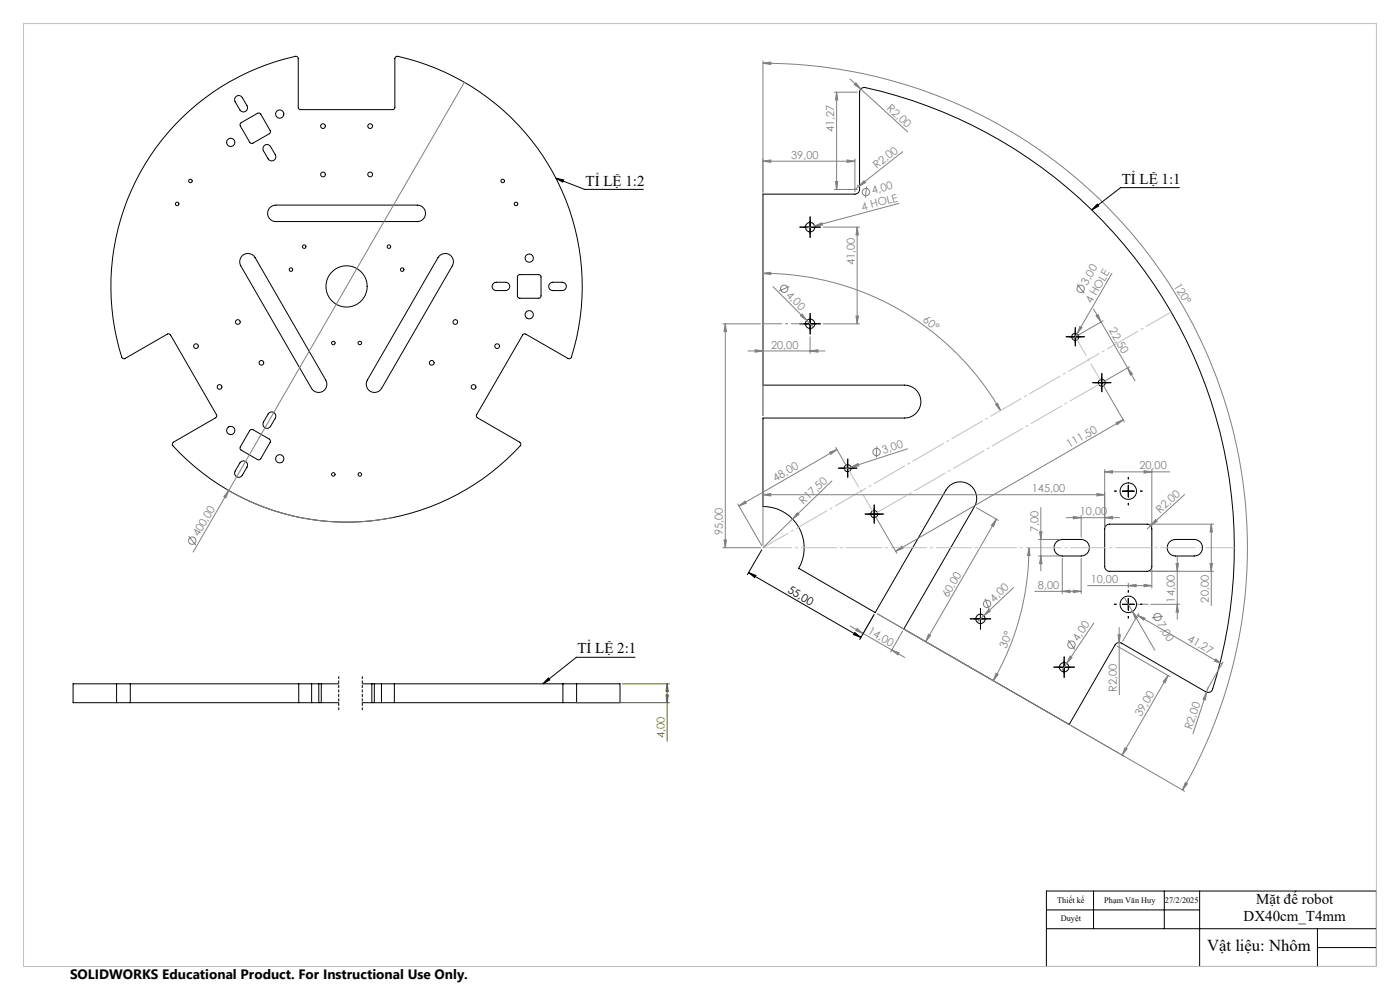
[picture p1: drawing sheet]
<svg xmlns="http://www.w3.org/2000/svg" width="594mm" height="420mm" viewBox="0 0 594 420" stroke-linecap="round" stroke-linejoin="round" font-family="sans-serif">
<g fill="none" stroke="#000" stroke-width=".42">
<path d="M365.5 37.6l.8-.4a199.4 199.4 0 0 1 147.8 255.9l-1.2 .6-1.3-.2-35.7-20.6a2.08 2.08 0 0 0-2.8 .7l-19.5 33.8-70.1-40.5 30-52a7 7 0 0 0-2.6-9.6 7 7 0 0 0-9.5 2.6l-30.1 52-32.4-18.8a17.5 17.5 0 0 0-15.2-26.2v-37.5h60a7 7 0 0 0 7-7 7 7 0 0 0-7-7h-60v-81h39a1.93 1.93 0 0 0 2-2v-41.3zM77.4 49.8a96.6 96.6 0 0 1 48.6-25.8l.5 .9v20.6l.3 .7 .7 .3 39.4-.1 .6-.7v-20.8a1.04 1.04 0 0 1 1.3-1 99.7 99.7 0 0 1 73.2 128.1l-1 .1-17.9-10.3-.7-.1-.6 .4-19.7 34.2 .5 1 17.9 10.3a1.01 1.01 0 0 1 .2 1.5 99.9 99.9 0 0 1-147.6-.3l.1-.7 .4-.5 17.9-10.3 .4-1.2-20-34.4-.9 .1-17.9 10.3a.99 .99 0 0 1-1.5-.6 100 100 0 0 1 25.8-101.7zM100.2 40.9a1.73 1.73 0 0 1 2.6 .5l2 3.5a1.75 1.75 0 0 1-.6 2.4 1.75 1.75 0 0 1-2.4-.7l-2-3.4a1.74 1.74 0 0 1 .4-2.3zM102 52.3l7.3-4.2 .7-.1 .6 .4 4 7 .1 .7-.4 .6-7 4-.7 .1-.6-.4-4-7zM112.2 61.7a1.7 1.7 0 0 1 2.6 .5l2 3.4a1.75 1.75 0 0 1-.6 2.4 1.75 1.75 0 0 1-2.4-.6l-2-3.5a1.81 1.81 0 0 1 .4-2.2zM235.9 75.6l3.2 .7-.3 1zM235.9 75.6l12.1 4.7h24.9M500.4 79.6h-24.9l-12.3 9.5M114.3 88.3a3.7 3.7 0 0 1 2.8-1.3h60a3.5 3.5 0 0 1 3.5 3.5 3.5 3.5 0 0 1-3.5 3.5h-60a3.5 3.5 0 0 1-3.2-2 3.5 3.5 0 0 1 .4-3.7zM341.2 96.4h5M343.7 93.9v5M465.5 86.6l.6 .8-2.9 1.7z"/>
<path d="M102.8 108.5a3.5 3.5 0 0 1 5.4 .8l30 51.9a3.5 3.5 0 0 1-1.3 4.8 3.5 3.5 0 0 1-4.7-1.3l-30-51.9a3.6 3.6 0 0 1 .6-4.3zM186.3 108.6a3.5 3.5 0 0 1 4.7-.4 3.5 3.5 0 0 1 .9 4.6l-30 51.9a3.5 3.5 0 0 1-4.8 1.3 3.5 3.5 0 0 1-1.2-4.8zM219.9 116.8l.7-.3 8.5 .2 .5 .8-.2 8.6-.9 .4-8.5-.2-.5-.8v-8zM209.4 120.2l1.1-.4h4.1a1.76 1.76 0 0 1 1.7 1.7 1.76 1.76 0 0 1-1.7 1.8h-4.1a1.76 1.76 0 0 1-1.6-1.2 1.76 1.76 0 0 1 .5-1.9zM233.4 120.2l1.1-.4h4a1.76 1.76 0 0 1 1.8 1.7 1.76 1.76 0 0 1-1.8 1.8h-4a1.74 1.74 0 0 1-1.6-1.2 1.74 1.74 0 0 1 .5-1.9zM341.2 137.4h5M343.7 134.9v5M453.7 142.9h5M456.2 140.4v5M467.5 159.9v5M114.2 175.2a1.75 1.75 0 0 1 2.2 0 1.75 1.75 0 0 1 .4 2.2l-2 3.5a1.75 1.75 0 0 1-2.4 .6 1.75 1.75 0 0 1-.6-2.4zM465 162.4h5"/>
<path d="M102.2 196a1.75 1.75 0 0 1 2.2-.1 1.75 1.75 0 0 1 .4 2.3l-2 3.4a1.75 1.75 0 0 1-2.4 .7 1.75 1.75 0 0 1-.6-2.4zM106.1 182.5l.7-.3 .5 .1 7 4 .4 .6-.1 .8-4 6.9-.6 .5-.7-.1-7-4-.5-.7 .2-.7zM357.2 198.6h5M359.7 196.1v5M368.4 218.1h5M370.9 215.6v5M476.2 208.4h5M478.7 205.9v5M323.2 233.2l-6.1 10.6M448.2 229.9l2.5-1h8a3.5 3.5 0 0 1 3.5 3.5 3.5 3.5 0 0 1-3.5 3.5h-8a3.5 3.5 0 0 1-3.2-2.2 3.5 3.5 0 0 1 .7-3.8zM469.3 223l1.4-.6h16a1.99 1.99 0 0 1 2 2v16a1.99 1.99 0 0 1-2 2h-16a2.05 2.05 0 0 1-2-2v-16zM496.3 229.9l1.5-.9 .9-.1h8a3.5 3.5 0 0 1 3.5 3.5 3.5 3.5 0 0 1-3.5 3.5h-8a3.5 3.5 0 0 1-3.2-2.2 3.5 3.5 0 0 1 .8-3.8z"/>
<path d="M317.6 242.9l47.7 27.5M317.6 242.9l3.1 1.2-.5 .9zM476.2 256.4h5M478.7 253.9v5M269.5 278.9h-25l-14.1 11.2M362.7 268.3l2.6 2.1-3.2-1.2zM370.8 260.8l-6 10.5M413.5 262.6h5M416 260.1v5M49.5 290.1h5.8M49.5 298.1h5.8M49.5 290.1h-18.5v8h18.5"/>
<path d="M49.5 290.1v8M55.3 290.1h71.5M55.3 298.1h71.5M55.3 290.1v8M126.8 290.1h5.4M126.8 298.1h5.4M126.8 290.1v8M132.2 290.1h3.1M132.2 298.1h3.1M132.2 290.1v8M135.3 290.1h1M135.3 298.1h1"/>
<path d="M135.3 290.1v8M136.3 290.1h7.4M136.3 298.1h7.4M136.3 290.1v8M153.7 290.1h4.1M153.7 298.1h4.1M157.8 290.1h1M157.8 298.1h1M157.8 290.1v8M158.8 290.1v8M158.8 290.1h3.1M158.8 298.1h3.1"/>
<path d="M161.9 290.1h5.4M161.9 298.1h5.4M161.9 290.1v8M167.3 290.1h71.5M167.3 298.1h71.5M167.3 290.1v8M232.6 287.6l.7 .8-2.9 1.7zM238.8 290.1h5.9M238.8 298.1h5.9M238.8 290.1v8M244.7 290.1h18.4v8h-18.4M244.7 290.1v8"/>
<path d="M449 283.1h5M451.5 280.5v5.1M444 378h140v32h-140zM464 378v16M494 378v16M509 378v32M444 394h140M444 386h65M559 394v16M559 402h25"/>
<circle cx="118.7" cy="48.4" r="1.75"/>
<circle cx="137" cy="53.5" r=".99"/>
<circle cx="157.1" cy="53.5" r=".99"/>
<circle cx="80.8" cy="76.8" r=".75"/>
<circle cx="97.9" cy="60.4" r="1.75"/>
<circle cx="137" cy="74" r="1"/>
<circle cx="157" cy="74" r="1"/>
<circle cx="213.3" cy="76.8" r=".75"/>
<circle cx="75.2" cy="86.5" r=".75"/>
<circle cx="218.9" cy="86.5" r=".75"/>
<circle cx="343.7" cy="96.4" r="2"/>
<circle cx="123.4" cy="114.4" r=".75"/>
<circle cx="129.1" cy="104.6" r=".75"/>
<circle cx="165" cy="104.6" r=".75"/>
<circle cx="170.6" cy="114.4" r=".75"/>
<circle cx="224.5" cy="109.5" r="1.75"/>
<circle cx="100.9" cy="136.6" r="1.01"/>
<circle cx="147" cy="121.5" r="8.8"/>
<circle cx="193.2" cy="136.6" r=".99"/>
<circle cx="224.5" cy="133.5" r="1.75"/>
<circle cx="343.7" cy="137.4" r="2"/>
<circle cx="83.1" cy="146.8" r=".99"/>
<circle cx="110.9" cy="153.9" r=".99"/>
<circle cx="141.4" cy="145.5" r=".74"/>
<circle cx="152.7" cy="145.5" r=".74"/>
<circle cx="183.2" cy="153.9" r="1"/>
<circle cx="210.9" cy="146.8" r="1.01"/>
<circle cx="456.2" cy="142.9" r="1.5"/>
<circle cx="93.2" cy="164.2" r="1"/>
<circle cx="200.9" cy="164.2" r=".99"/>
<circle cx="467.5" cy="162.4" r="1.5"/>
<circle cx="97.9" cy="182.6" r="1.76"/>
<circle cx="118.7" cy="194.6" r="1.75"/>
<circle cx="359.7" cy="198.6" r="1.49"/>
<circle cx="141.4" cy="201.3" r=".75"/>
<circle cx="152.7" cy="201.3" r=".75"/>
<circle cx="370.9" cy="218.1" r="1.5"/>
<circle cx="478.7" cy="208.4" r="3.5"/>
<circle cx="478.7" cy="256.4" r="3.5"/>
<circle cx="416" cy="262.6" r="2"/>
<circle cx="451.5" cy="283.1" r="2"/>
</g>
<g fill="none" stroke="#808080" stroke-width=".42">
<path d="M197 34.9l-100 173.2M323.7 26.8l3.3-.5v1.1zM323.7 26.8a205.5 205.5 0 0 1 178 308.4M323.7 25.8v150.6M354 39.1h9.7M355 39.1v41.3M355 39.1l.5 3.3h-1zM360.6 33.5l4.6 4.3M363.1 35.2l2.1 2.6-2.7-1.9zM365.2 37.8l19.9 18.1M323.7 68.4l3.3-.5v1zM323.7 68.4h39"/>
<path d="M354.5 77.1h1l-.5 3.3zM359.4 67.9l3.3 .5-3.3 .5zM362.7 67.4v14M363.6 78.5l.9 1M364.3 79.1l-1.6 1.3M366.6 76.7l.6 .8-2.9 1.6zM367.7 79.1l-.6 4.8M383 64.4l-18.7 14.7M345.7 95.9l3-1.4 .3 1zM345.7 95.9l-3.9 1M349.2 96.4h15.5M354 80.4h9.7"/>
<path d="M363.7 96.4v41M363.7 96.4l.5 3.3h-1zM381.5 86.3l-35.8 9.6M323.7 116l3.3-.5v1zM323.7 116a116.4 116.4 0 0 1 100.8 58.2M471.8 115.9l-14.8 25.7M306.7 137.4h16M307.7 137.4l.5 3.3h-1zM307.7 137.4v95M327.9 121.6l14.4 14.3M334.9 121.5l-4.4 2M339.6 134l.7-.7 2 2.6z"/>
<path d="M342.3 135.9l2.8 2.9M349.2 137.4h15.5M363.2 134.1h1l-.5 3.3zM457.1 120.6l2.9 3.8M458.2 138.5l.9 .5-2.1 2.6zM464 131.1l17.6 30.5M465.1 134l.8-.5 1.2 3.1zM468 136.1l-10.9 6.3M317.4 148.9h32.7M320.4 148.4l3.3 .5-3.3 .5zM343.7 148.9l3.3-.5v1zM343.7 142.9v7"/>
<path d="M457 141.6l-1.5 2.6M478.4 156.1l2.1 2.6-.9 .5zM479.3 155.6l-11 6.3M422.4 171.6l.9-.5 1.2 3.1zM468 163.2l9.1 15.8M473.5 179.3l3.1-1.2-2.6 2.1zM476.6 178.1l-96.6 55.8M352 191.9l3.1-1.2-2.6 2.1zM354.6 189.8l4.6 7.9M355.1 190.7l-41.6 24M361.1 198.2l3-1.5 .3 .9zM361.1 198.2l-2.9 .9"/>
<path d="M372.1 189.4l-.3 4.8M385.1 190.4l-24 7.8M468.7 199.2v24.2M485.4 199.7l3.3 .5-3.3 .5zM488.7 199.2v24.2M96.2 207.6a100.1 100.1 0 0 0 70.3 12M97 208.1l-1.2 3.1-.8-.5zM97 208.1l-15 26.1M313 213.8l10.2 17.7M313.5 214.7l2.6-2.1 .5 .9zM323.7 209.9l3.3-.5v1zM323.7 208.9v22.5"/>
<path d="M323.7 209.9h145M338.3 217.5l.7 .7-2.7 2zM353 204l-29.3 28.4M371.4 219l9.1 15.7M414.3 215.4l9.3 5.4M441.6 215.4v26.8M452.4 219.6h22.7M455.4 219.1l3.3 .5-3.3 .5zM458.7 218.6v9.3M465.4 209.4l3.3 .5-3.3 .5zM468.7 200.2l3.3-.5v1zM468.7 219.6l3.3-.5v1z"/>
<path d="M468.7 200.2h27.6M502.6 209.8l-14.4 13.2M80.1 227.5l2.9 3.8M306.7 232.4h16M307.2 229.1h1l-.5 3.3zM380 233.9l2.6-2.1 .5 .8zM422.7 220.3l-30 51.9M422.7 220.3l-1.2 3.1-.8-.5zM436.6 232.4l.4 3.3h-1zM436.6 232.4a113.1 113.1 0 0 1-15.2 56.4M440.6 228.9h9.1M440.6 235.9h9.1"/>
<path d="M441.1 225.6h1l-.5 3.3zM441.6 235.9l.5 3.3h-1zM450.7 236.9v15M458.7 236.9v15M487.7 222.4h27.2M488.2 223l-1.5 1.4M490.3 220.4l.7 .8-2.8 1.8zM499 239.1h1l-.5 3.3zM499.5 236v26.7M513.4 239.1h1l-.5 3.3zM513.9 222.4v34.5M513.9 222.4l.5 3.3h-1z"/>
<path d="M417.9 254l1.8 4.4M419.5 258.5l.7 .8-2.8 1.9zM430 249.3l-12.6 11.9M439.1 250.9h19.6M450.7 250.9l3.3-.5v1zM455.4 250.4l3.3 .5-3.3 .5zM461.5 248.4h27.2M477 253.3l3.5 6.1M478.7 248.4l3.3-.5v1zM478.7 247.4v2M480.5 259.4l2.1 2.6-.9 .5zM480.5 259.4l9.5 16.5"/>
<path d="M485.4 247.9l3.3 .5-3.3 .5zM487.7 242.4h27.2M488.2 256.4h12.3M488.7 241.4v8M499.5 256.4l.5 3.3h-1zM360.7 265.6l23.2 13.3M363.6 266.6l2.6 2.2-3.1-1.3zM370.8 260.8l-5.1 8.8M372.2 260.4l130.4 75.3M378.4 275.7l3.1 1.2-.5 .9zM383 267.7l-5.1 8.9M393.9 269.1l.9 .5-2.1 2.6z"/>
<path d="M417.4 261.2l-2.9 2.7M453.3 271.6l2.7 3.9M454 278.4l.9 .5-2.3 2.5zM464.1 264.3l-11.5 17.1M474 274.1l22.5 13M474.3 269.3h1.1l-.6 3.3zM474.8 272.6l.1 22.1M474.8 266.3v6.3M482.7 261l3.1 1.2-.5 .9zM482.7 261l35.7 20.7M483.2 260.2l-6.8 11.8M493.5 261.4l-4.8 .7"/>
<path d="M515.8 279.6l2.6 2.1-3.1-1.2zM422.6 285.7l.9 .5-2.1 2.6zM452.6 281.4l-2.2 3.3M495.6 286.6l-1.2 3.1-.9-.5zM495.6 286.6l-19.5 33.7M512 293.7l-.6 3.3-1-.4zM512 293.7l-5.8 17.5M512.6 291.8l-.6 1.9M518.9 280.8l-6.8 11.8M477.3 317.2l.9 .5-2.1 2.6zM502.9 332l.9 .5-2.1 2.7z"/>
<circle cx="367.4" cy="81.5" r="1.55"/>
<circle cx="332.7" cy="122.5" r="1.55"/>
<circle cx="458.5" cy="122.5" r="1.57"/>
<circle cx="371.9" cy="191.8" r="1.56"/>
<circle cx="81.6" cy="229.4" r="1.55"/>
<circle cx="418.8" cy="256.2" r="1.56"/>
<circle cx="454.6" cy="273.5" r="1.56"/>
<circle cx="491.1" cy="261.8" r="1.56"/>
</g>
<path d="M244.1 298.1h40M264.1 290.1h20M282.5 294.8h1.1l-.5 3.3zM283.1 290.1v24.3M283.1 290.1l.5 3.3h-1.1z" fill="none" stroke="#808000" stroke-width=".42"/>
<g fill="none" stroke="#000" stroke-width=".42" stroke-dasharray="15.2 1.3 1.3 1.3" stroke-linecap="butt">
<path d="M341.2 96.4h-2M343.7 93.9v-2M343.7 98.9v2M346.2 96.4h2M341.2 137.4h-2M343.7 134.9v-2M343.7 139.9v2M346.2 137.4h2M453.7 142.9h-1.5M456.2 140.4v-1.5M456.2 145.4v1.5M458.7 142.9h1.5"/>
<path d="M467.5 159.8v-1.5M465 162.3h-1.5M467.5 164.8v1.5M470 162.3h1.5M357.2 198.6h-1.5M359.7 196.1v-1.5M362.2 198.6h1.5M359.7 201.1v1.5M368.4 218.1h-1.5M370.9 215.6v-1.5M373.4 218.1h1.5M473.7 208.4h-1"/>
<path d="M478.7 203.4v-1M478.7 213.4v1M483.7 208.4h1M370.9 220.6v1.5M473.7 256.4h-1M478.7 251.4v-1M483.7 256.4h1M413.5 262.5h-2M416 260v-2M416 265v2M418.5 262.5h2M478.7 261.4v1"/>
<path d="M449 283h-2M451.5 280.5v-2M451.5 285.5v2M454 283h2"/>
</g>
<path d="M143.7 286.9v14.4M153.7 286.9v14.4" fill="none" stroke="#000" stroke-width=".42" stroke-dasharray="1.3 .6" stroke-dashoffset=".1" stroke-linecap="butt"/>
<path d="M343.7 137.4h-20" fill="none" stroke="#808080" stroke-width=".42" stroke-dasharray="15.2 1.3 1.3 1.3" stroke-dashoffset="7.1" stroke-linecap="butt"/>
<path d="M478.7 256.4h8.6" fill="none" stroke="#808080" stroke-width=".42" stroke-dasharray="15.2 1.3 1.3 1.3" stroke-dashoffset="12.9" stroke-linecap="butt"/>
<path d="M323.7 232.4l173.2-100M323.7 232.4h200" fill="none" stroke="#c0c0c0" stroke-width=".42" stroke-dasharray="15.2 1.3 1.3 1.3" stroke-dashoffset="2.9" stroke-linecap="butt"/>
<path d="M370.9 218.1l96.6-55.8" fill="none" stroke="#c0c0c0" stroke-width=".42" stroke-dasharray="15.2 1.3 1.3 1.3" stroke-dashoffset="-.5" stroke-linecap="butt"/>
<path d="M467.5 162.3l-11.3-19.4M359.7 198.6l11.2 19.5" fill="none" stroke="#c0c0c0" stroke-width=".42" stroke-dasharray="15.2 1.3 1.3 1.3" stroke-dashoffset="5.9" stroke-linecap="butt"/>
<path d="M10 10h574v400h-574z" fill="none" stroke="#c0c0c0" stroke-width=".42"/>
<path d="M235.9 75.6l3.2 .7-.3 1zM232.6 287.6l.7 .8-2.9 1.7zM465.5 86.6l.6 .8-2.9 1.7z" fill="#000"/>
<path d="M283.1 290.1l.5 3.3h-1.1zM282.5 294.8h1.1l-.5 3.3z" fill="#808000"/>
<g fill="#808080">
<path d="M339.6 134l.7-.7 2 2.6z"/>
<path d="M345.7 95.9l3-1.4 .3 1z"/>
<path d="M361.1 198.2l3-1.5 .3 .9z"/>
<path d="M366.6 76.7l.6 .8-2.9 1.6z"/>
<path d="M490.3 220.4l.7 .8-2.8 1.8z"/>
<path d="M419.5 258.5l.7 .8-2.8 1.9z"/>
<path d="M338.3 217.5l.7 .7-2.7 2z"/>
<path d="M454 278.4l.9 .5-2.3 2.5z"/>
<path d="M97 208.1l-1.2 3.1-.8-.5z"/>
<path d="M458.2 138.5l.9 .5-2.1 2.6z"/>
<path d="M512 293.7l-.6 3.3-1-.4z"/>
<path d="M474.3 269.3h1.1l-.6 3.3z"/>
<path d="M480.5 259.4l2.1 2.6-.9 .5z"/>
<path d="M363.1 35.2l2.1 2.6-2.7-1.9z"/>
<path d="M502.9 332l.9 .5-2.1 2.7zM323.7 26.8l3.3-.5v1.1z"/>
<path d="M485.4 199.7l3.3 .5-3.3 .5zM468.7 200.2l3.3-.5v1z"/>
<path d="M455.4 219.1l3.3 .5-3.3 .5zM468.7 219.6l3.3-.5v1zM478.7 248.4l3.3-.5v1zM485.4 247.9l3.3 .5-3.3 .5z"/>
<path d="M450.7 250.9l3.3-.5v1zM455.4 250.4l3.3 .5-3.3 .5z"/>
<path d="M343.7 148.9l3.3-.5v1zM320.4 148.4l3.3 .5-3.3 .5zM359.4 67.9l3.3 .5-3.3 .5zM323.7 68.4l3.3-.5v1z"/>
<path d="M393.9 269.1l.9 .5-2.1 2.6zM422.7 220.3l-1.2 3.1-.8-.5z"/>
<path d="M477.3 317.2l.9 .5-2.1 2.6zM495.6 286.6l-1.2 3.1-.9-.5z"/>
<path d="M513.9 222.4l.5 3.3h-1zM513.4 239.1h1l-.5 3.3zM363.7 96.4l.5 3.3h-1zM363.2 134.1h1l-.5 3.3zM355 39.1l.5 3.3h-1zM354.5 77.1h1l-.5 3.3z"/>
<path d="M441.1 225.6h1l-.5 3.3zM441.6 235.9l.5 3.3h-1z"/>
<path d="M363.6 266.6l2.6 2.2-3.1-1.3zM378.4 275.7l3.1 1.2-.5 .9z"/>
<path d="M482.7 261l3.1 1.2-.5 .9zM515.8 279.6l2.6 2.1-3.1-1.2z"/>
</g>
<path d="M317.6 242.9l3.1 1.2-.5 .9zM362.7 268.3l2.6 2.1-3.2-1.2z" fill="#000"/>
<g fill="#808080">
<path d="M478.4 156.1l2.1 2.6-.9 .5zM465.1 134l.8-.5 1.2 3.1z"/>
<path d="M422.4 171.6l.9-.5 1.2 3.1zM323.7 116l3.3-.5v1z"/>
<path d="M323.7 209.9l3.3-.5v1zM465.4 209.4l3.3 .5-3.3 .5z"/>
<path d="M380 233.9l2.6-2.1 .5 .8zM473.5 179.3l3.1-1.2-2.6 2.1z"/>
<path d="M313.5 214.7l2.6-2.1 .5 .9zM352 191.9l3.1-1.2-2.6 2.1z"/>
<path d="M422.6 285.7l.9 .5-2.1 2.6zM436.6 232.4l.4 3.3h-1z"/>
<path d="M499.5 256.4l.5 3.3h-1zM499 239.1h1l-.5 3.3z"/>
<path d="M307.7 137.4l.5 3.3h-1zM307.2 229.1h1l-.5 3.3z"/>
</g>
<text font-size="7.1" x="512.2" y="403.6">Vật liệu: Nhôm</text>
<g font-size="6.3">
<text x="475.9" y="78">TỈ LỆ 1:1</text>
<text x="248.4" y="78.8">TỈ LỆ 1:2</text>
<text x="245" y="277.2">TỈ LỆ 2:1</text>
<text x="532.9" y="383.5">Mặt đế robot</text>
<text x="527.7" y="390.9">DX40cm_T4mm</text>
</g>
<text font-size="5.8" x="29.7" y="415.3">SOLIDWORKS Educational Product. For Instructional Use Only.</text>
<g font-size="4.7" fill="#808080">
<text x="376.1" y="46.3" transform="rotate(42 376.1 46.3)">R2,00</text>
<text x="354" y="56.1" transform="rotate(-90 354 56.1)">41,27</text>
<text x="335.7" y="67.3">39,00</text>
<text x="372.1" y="71.7" transform="rotate(-38 372.1 71.7)">R2,00</text>
<text x="370.3" y="82.5" transform="rotate(-15 370.3 82.5)">4,00</text>
<text x="366" y="89.4" transform="rotate(-15 366 89.4)">4 HOLE</text>
<text x="362.7" y="112.4" transform="rotate(-90 362.7 112.4)">41,00</text>
<text x="333.3" y="125.5" transform="rotate(45 333.3 125.5)">4,00</text>
<text x="461.3" y="121.1" transform="rotate(-60 461.3 121.1)">3,00</text>
<text x="497.9" y="121.2" transform="rotate(59 497.9 121.2)">120°</text>
<text x="463.2" y="129.1" transform="rotate(-60 463.2 129.1)">4 HOLE</text>
<text x="391.3" y="136.3" transform="rotate(37 391.3 136.3)">60°</text>
<text x="470.4" y="140.2" transform="rotate(60 470.4 140.2)">22,50</text>
<text x="327.1" y="147.9">20,00</text>
<text x="453.6" y="190.2" transform="rotate(-30 453.6 190.2)">111,50</text>
<text x="374.9" y="192.6" transform="rotate(-18 374.9 192.6)">3,00</text>
<text x="483.4" y="199.2">20,00</text>
<text x="329.1" y="204.5" transform="rotate(-30 329.1 204.5)">48,00</text>
<text x="437.8" y="208.9">145,00</text>
<text x="340.9" y="214.3" transform="rotate(-44 340.9 214.3)">R17,50</text>
<text x="458.2" y="218.6">10,00</text>
<text x="492.3" y="218" transform="rotate(-42 492.3 218)">R2,00</text>
<text x="84.3" y="228" transform="rotate(-60 84.3 228)">400,00</text>
<text x="306.7" y="227" transform="rotate(-90 306.7 227)">95,00</text>
<text x="440.6" y="225.7" transform="rotate(-90 440.6 225.7)">7,00</text>
<text x="440.4" y="249.8">8,00</text>
<text x="462.8" y="247.4">10,00</text>
<text x="402.3" y="253.7" transform="rotate(-60 402.3 253.7)">60,00</text>
<text x="421.8" y="255.7" transform="rotate(-43 421.8 255.7)">4,00</text>
<text x="498.5" y="255.6" transform="rotate(-90 498.5 255.6)">14,00</text>
<text x="512.9" y="255.6" transform="rotate(-90 512.9 255.6)">20,00</text>
<text x="368" y="268.6" transform="rotate(30 368 268.6)">14,00</text>
<text x="490.9" y="264.8" transform="rotate(60 490.9 264.8)">7,00</text>
<text x="427.1" y="275.3" transform="rotate(-69 427.1 275.3)">30°</text>
<text x="457.5" y="272.3" transform="rotate(-56 457.5 272.3)">4,00</text>
<text x="503.5" y="271.9" transform="rotate(30 503.5 271.9)">41,27</text>
<text x="473.9" y="293.4" transform="rotate(-90 473.9 293.4)">R2,00</text>
<text x="484.2" y="304.3" transform="rotate(-60 484.2 304.3)">39,00</text>
<text x="505.7" y="309.7" transform="rotate(-72 505.7 309.7)">R2,00</text>
</g>
<text font-size="4.7" x="333.9" y="251.1" transform="rotate(30 333.9 251.1)">55,00</text>
<text font-size="4.7" fill="#808000" x="282.1" y="313.2" transform="rotate(-90 282.1 313.2)">4,00</text>
<g font-size="3.5">
<text x="448.5" y="383">Thiết kế</text>
<text x="468.5" y="383">Phạm Văn Huy</text>
<text x="494.3" y="383">27/2/2025</text>
<text x="450.1" y="390.9">Duyệt</text>
</g>
</svg>
